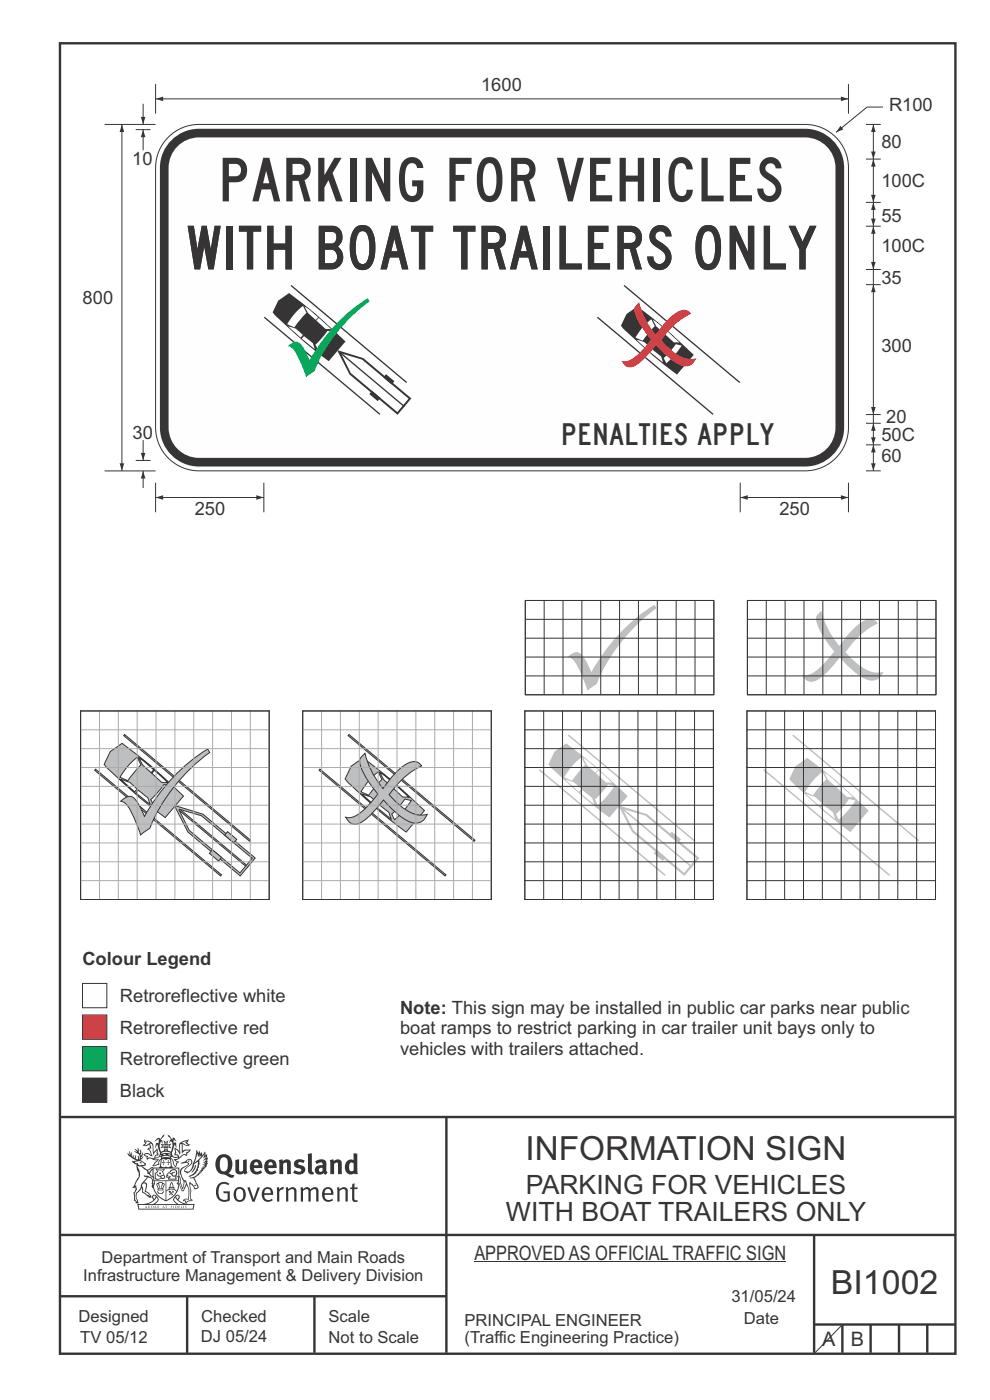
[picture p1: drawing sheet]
<svg xmlns="http://www.w3.org/2000/svg" width="210mm" height="297mm" viewBox="0 0 210 297" stroke-linecap="round" stroke-linejoin="round" font-family="sans-serif">
<path d="M12.7 9.2h190v278h-190z" fill="none" stroke="#373435" stroke-width=".51"/>
<path d="M17.5 215.3h5.2v5.2h-5.2z" fill-rule="evenodd" fill="#ed3237" stroke="#373435" stroke-width=".21"/>
<path d="M17.5 222h5.2v5.2h-5.2z" fill-rule="evenodd" fill="#00a859" stroke="#373435" stroke-width=".21"/>
<path d="M17.5 228.7h5.2v5.2h-5.2z" fill-rule="evenodd" fill="#373435" stroke="#373435" stroke-width=".21"/>
<path d="M17.5 208.6h5.2v5.2h-5.2z" fill-rule="evenodd" fill="#fefefe" stroke="#373435" stroke-width=".21"/>
<g fill="#bdbfc1">
<path d="M117.6 159.4l2.5-1.7a105.4 105.4 0 0 1 13 11.2l-3.8 4.5-5.8-4.5-6.6-6-.6-.7zM121.8 162l1.5-1.3 .8 1.6-2.8 3.3-1.6-.7zM129 166.4l1.4 .3a17.9 17.9 0 0 1-3.6 4.1l-.6-1.2 1.5-1.5zM123.7 160.8l1 .7 2.1 1.8-.5 .6-1.8-1.6zM123.6 167.6l2 1.7 .5 1.4-3-2.5zM119.9 165.4l1.8 .6 1.6 1.4-.5 .6zM127 163.4l2.8 2.6h-1.3l-2.1-2z" fill-rule="evenodd"/>
<path d="M132.3 171.7l4.7 1.4 10.7 9-2.6 3.1-10.7-9-2.2-4.4zM131.4 170.9l-.1 .2 2.8 5.4 11.1 9.3 3.2-3.8-11.1-9.3z" fill-rule="evenodd"/>
<path d="M142.5 176.4l1.9 1.7-.6 .7-1.9-1.6z" fill-rule="evenodd"/>
<path d="M139.3 180.3l1.9 1.6-.6 .8-2-1.7z" fill-rule="evenodd"/>
</g>
<g fill="#bdbfc1">
<path d="M131.9 171.3l15 12.5-.2 .2-15-12.5z"/>
<path d="M120.7 155.8l26.7 22.4-.2 .3-26.7-22.4z"/>
<path d="M114.5 163.2l26.7 22.4-.2 .2-26.7-22.4z"/>
</g>
<g fill="none" stroke="#373435" stroke-width=".21">
<path d="M111.2 158.8h40.2M111.2 154.8h40.2M111.2 150.8h40.2M111.3 150.8h40v40h-40zM111.3 150.7v40.2M115.3 150.7v40.2M119.3 150.7v40.2M123.3 150.7v40.2M127.3 150.7v40.2M131.3 150.7v40.2M135.3 150.7v40.2M139.3 150.7v40.2"/>
<path d="M143.3 150.7v40.2M147.3 150.7v40.2M151.3 150.7v40.2M111.2 178.8h40.2M111.2 174.8h40.2M111.2 170.8h40.2M111.2 166.8h40.2M111.2 162.8h40.2M111.2 190.8h40.2M111.2 186.8h40.2M111.2 182.8h40.2"/>
</g>
<g fill="#bdbfc1">
<path d="M168.3 155.8l26.7 22.4-.2 .3-26.7-22.4z"/>
<path d="M162.1 163.2l26.7 22.4-.2 .2-26.7-22.4z"/>
</g>
<path d="M168.7 162.5l2.5-1.7a105.3 105.3 0 0 1 13.1 11.2l-3.9 4.5-5.8-4.5-6.6-6-.6-.8zM173 165.1l1.5-1.3 .7 1.5-2.8 3.4-1.6-.7zM180.1 169.5l1.4 .3a17.9 17.9 0 0 1-3.6 4.1l-.6-1.2 1.5-1.5zM174.8 163.9l1 .7 2.1 1.8-.5 .6-1.8-1.6zM174.7 170.7l2 1.7 .5 1.4-3-2.5zM171 168.5l1.9 .5 1.5 1.5-.5 .6zM178.1 166.5l2.8 2.6h-1.3l-2.1-2z" fill-rule="evenodd" fill="#bdbfc1"/>
<g fill="none" stroke="#373435" stroke-width=".21">
<path d="M158.3 158.8h40.2M158.3 154.8h40.2M158.3 150.8h40.2M158.4 150.8h40v40h-40zM158.4 150.7v40.2M162.4 150.7v40.2M166.4 150.7v40.2M170.4 150.7v40.2M174.4 150.7v40.2M178.4 150.7v40.2M182.4 150.7v40.2M186.4 150.7v40.2"/>
<path d="M190.4 150.7v40.2M194.4 150.7v40.2M198.4 150.7v40.2M158.3 178.8h40.2M158.3 174.8h40.2M158.3 170.8h40.2M158.3 166.8h40.2M158.3 162.8h40.2M158.3 190.8h40.2M158.3 186.8h40.2M158.3 182.8h40.2"/>
</g>
<path d="M120.4 139.4l.4-.4a1.72 1.72 0 0 1 3 .4l1.6 3.2a39.3 39.3 0 0 1 13.5-14.3l.4 .7a37.5 37.5 0 0 0-12.7 16.1l-2 1.4-.9-2.4a10 10 0 0 0-2.7-4.5z" fill="#bdbfc1"/>
<g fill="none" stroke="#373435" stroke-width=".21">
<path d="M111.4 127.4h40v20h-40zM111.4 139.4h40M111.4 135.4h40M111.4 131.4h40M115.4 127.4v20M119.4 127.4v20M123.4 127.4v20M127.4 127.4v20M131.4 127.4v20M135.4 127.4v20M139.4 127.4v20M143.4 127.4v20"/>
<path d="M147.4 127.4v20M111.4 143.4h40"/>
</g>
<path d="M173.6 130.2l.6-.6a18.3 18.3 0 0 0 3.9 7.4l.9-1.3a10.3 10.3 0 0 1 5.2-4.3 1.79 1.79 0 0 1 2 .9 17.1 17.1 0 0 0-6.9 6 12.6 12.6 0 0 0 6.1 4.3l2-.1a2.66 2.66 0 0 1-4.1 1.4l-2.1-1.4-3.1-3a18.2 18.2 0 0 1-4.9 4.9 2.08 2.08 0 0 1-3.1-1.3l.6 .1a4.8 4.8 0 0 0 3.6-2l2.7-3a14.4 14.4 0 0 1-3.9-7.1l.2-.5z" fill="#bdbfc1"/>
<g fill="none" stroke="#373435" stroke-width=".21">
<path d="M158.5 127.4h40v20h-40zM158.5 139.4h40M158.5 135.4h40M158.5 131.4h40M162.5 127.4v20M166.5 127.4v20M170.5 127.4v20M174.5 127.4v20M178.5 127.4v20M182.5 127.4v20M186.5 127.4v20M190.5 127.4v20"/>
<path d="M194.5 127.4v20M158.5 143.4h40"/>
</g>
<g fill="#bdbfc1" stroke="#373435" stroke-width=".21">
<path d="M23.4 159.4l2.5-1.7a105.4 105.4 0 0 1 13 11.2l-3.9 4.5-5.7-4.5-6.6-6-.6-.7zM27.6 162l1.5-1.3 .8 1.6-2.8 3.3-1.6-.7zM34.8 166.4l1.3 .3a17.9 17.9 0 0 1-3.5 4.1l-.6-1.2 1.4-1.5zM29.5 160.8l1 .7 2.1 1.8-.5 .6-1.8-1.6zM29.4 167.6l2 1.7 .4 1.4-3-2.5zM25.7 165.4l1.8 .6 1.6 1.4-.5 .6zM32.8 163.4l2.8 2.6h-1.3l-2.1-2z" fill-rule="evenodd"/>
<path d="M38.1 171.7l4.6 1.4 10.8 9-2.6 3.1-10.8-9-2.1-4.4zM37.2 170.9l-.1 .2 2.8 5.4 11 9.3 3.2-3.8-11.1-9.3z" fill-rule="evenodd"/>
<path d="M48.3 176.4l1.9 1.7-.6 .7-2-1.6z" fill-rule="evenodd"/>
<path d="M45 180.3l2 1.6-.6 .8-2-1.7z" fill-rule="evenodd"/>
</g>
<g fill="#bdbfc1" stroke="#373435" stroke-width=".21">
<path d="M37.7 171.3l14.9 12.5-.2 .2-14.9-12.5z"/>
<path d="M26.4 155.8l26.7 22.4-.1 .3-26.8-22.4z"/>
<path d="M20.3 163.2l26.7 22.4-.2 .2-26.7-22.4z"/>
<path d="M25.6 170l.4-.4a1.72 1.72 0 0 1 3 .4l1.6 3.2a39.3 39.3 0 0 1 13.5-14.3l.4 .7a37.5 37.5 0 0 0-12.7 16.1l-2 1.4-.9-2.4a10 10 0 0 0-2.6-4.5z"/>
</g>
<path d="M17 150.8h40.2M17.1 150.8h40v40h-40zM17.1 150.7v40.2M57.1 150.7v40.2M17 190.8h40.2" fill="none" stroke="#373435" stroke-width=".21"/>
<g fill="none" stroke="#a9abae" stroke-width=".21">
<path d="M17 158.8h40.2M17 154.8h40.2M21.1 150.7v40.2M25.1 150.7v40.2M29.1 150.7v40.2M33.1 150.7v40.2M37.1 150.7v40.2M41.1 150.7v40.2M45.1 150.7v40.2M49.1 150.7v40.2M53.1 150.7v40.2M17 178.8h40.2"/>
<path d="M17 174.8h40.2M17 170.8h40.2M17 166.8h40.2M17 162.8h40.2M17 186.8h40.2M17 182.8h40.2"/>
</g>
<g fill="#bdbfc1" stroke="#373435" stroke-width=".21">
<path d="M74 155.8l26.8 22.4-.2 .3-26.8-22.4z"/>
<path d="M67.9 163.2l26.7 22.4-.2 .2-26.7-22.4z"/>
<path d="M76.8 160.4l.6-.6a18.3 18.3 0 0 0 3.8 7.5l1-1.3a10.3 10.3 0 0 1 5.2-4.4 1.79 1.79 0 0 1 2 .9 17.1 17.1 0 0 0-6.9 6.1 12.6 12.6 0 0 0 6.1 4.3l2-.1a2.66 2.66 0 0 1-4.1 1.3l-2.1-1.3-3.1-3.1a18.2 18.2 0 0 1-4.9 4.9 2.08 2.08 0 0 1-3.1-1.2l.6 .1a4.8 4.8 0 0 0 3.6-2l2.7-3.1a14.4 14.4 0 0 1-3.9-7l.2-.6z"/>
</g>
<path d="M74.5 162.5l2.5-1.7a105.3 105.3 0 0 1 13 11.2l-3.8 4.5-5.8-4.5-6.6-6-.6-.8zM78.7 165.1l1.5-1.3 .8 1.5-2.8 3.4-1.6-.7zM85.9 169.5l1.3 .3a17.9 17.9 0 0 1-3.5 4.1l-.6-1.2 1.4-1.5zM80.6 163.9l1 .7 2.1 1.8-.5 .6-1.8-1.6zM80.5 170.7l2 1.7 .4 1.4-3-2.5zM76.8 168.5l1.8 .5 1.6 1.5-.5 .6zM83.9 166.5l2.8 2.6h-1.3l-2.1-2z" fill-rule="evenodd" fill="#bdbfc1" stroke="#373435" stroke-width=".21"/>
<path d="M64.1 150.8h40.2M64.2 150.8h40v40h-40zM64.2 150.7v40.2M104.2 150.7v40.2M64.1 190.8h40.2" fill="none" stroke="#373435" stroke-width=".21"/>
<g fill="none" stroke="#a9abae" stroke-width=".21">
<path d="M64.1 158.8h40.2M64.1 154.8h40.2M68.2 150.7v40.2M72.2 150.7v40.2M76.2 150.7v40.2M80.2 150.7v40.2M84.2 150.7v40.2M88.2 150.7v40.2M92.2 150.7v40.2M96.2 150.7v40.2M100.2 150.7v40.2M64.1 178.8h40.2"/>
<path d="M64.1 174.8h40.2M64.1 170.8h40.2M64.1 166.8h40.2M64.1 162.8h40.2M64.1 186.8h40.2M64.1 182.8h40.2"/>
</g>
<path d="M12.7 237h189.8M94.7 236.9v50.1M12.7 262h190M12.7 275h82M39.7 275v12M66.7 275v12M172.7 262v25M172.7 281h30M178.7 281v6M184.7 281v6M190.7 281v6M196.7 281v6" fill="none" stroke="#373435" stroke-width=".51"/>
<g fill="#373435">
<path d="M47 245.7a2.55 2.55 0 0 0 0 2.7l.3 .1a.81 .81 0 0 0 1-.9v-.6a1.04 1.04 0 0 0-1.1-1.5zM46.3 245.3a1.82 1.82 0 0 1 2.1-.2 1.82 1.82 0 0 1 .9 1.9 2.29 2.29 0 0 1-.8 1.9l.7 .3h.5l-.2 .6a2.87 2.87 0 0 1-2-.7 2.12 2.12 0 0 1-1.7-3.1z" fill-rule="evenodd"/>
<path d="M49.9 246.1l.8-.2v2a.46 .46 0 0 0 .3 .6 .46 .46 0 0 0 .6-.2v-2.2l.7-.2v2.4l.2 .5-.5 .4-.3-.3a1.02 1.02 0 0 1-1.2 .2 1.02 1.02 0 0 1-.6-1.1z" fill-rule="evenodd"/>
<path d="M54 246.7l-.1 .5h.9a.49 .49 0 0 0-.2-.6 .49 .49 0 0 0-.6 .1zM53.4 246.4a1.34 1.34 0 0 1 1.6-.3 1.34 1.34 0 0 1 .6 1.5v.2h-1.7a.77 .77 0 0 0 .5 .8 .77 .77 0 0 0 .9-.3l.3 .4a1.59 1.59 0 0 1-2 .2 1.59 1.59 0 0 1-.5-2z" fill-rule="evenodd"/>
<path d="M57 246.7l-.1 .5h1a.49 .49 0 0 0-.2-.6 .49 .49 0 0 0-.7 .1zM56.4 246.4a1.34 1.34 0 0 1 1.6-.3 1.34 1.34 0 0 1 .7 1.5v.2h-1.8a.77 .77 0 0 0 .5 .8 .77 .77 0 0 0 .9-.3l.4 .4a1.59 1.59 0 0 1-2.1 .2 1.59 1.59 0 0 1-.5-2z" fill-rule="evenodd"/>
<path d="M59.2 246.1l.7-.2 .1 .4a.95 .95 0 0 1 1-.3 .95 .95 0 0 1 .7 .8v2.3h-.8v-2.3a.46 .46 0 0 0-.8 .1v2.2h-.8z" fill-rule="evenodd"/>
<path d="M62.6 246.3a1.75 1.75 0 0 1 2-.1l-.2 .5-.6-.2a.43 .43 0 0 0-.6 .3l.4 .3a1.04 1.04 0 0 1 1.2 1.2 1.04 1.04 0 0 1-1.4 .9l-1.2-.4 .3-.6 1 .4 .4-.4a.88 .88 0 0 0-1-.5l-.4-.2-.1-.4z" fill-rule="evenodd"/>
<path d="M65.3 244.8l.8-.2 .1 3.8 .3 .2 .1 .5a.88 .88 0 0 1-1-.1 .88 .88 0 0 1-.3-1z" fill-rule="evenodd"/>
<path d="M67.8 247.8a.43 .43 0 0 0-.1 .7 .43 .43 0 0 0 .7-.1v-.7zM66.8 246.4a1.7 1.7 0 0 1 2.4 .1v1.8l.3 .4-.4 .5-.5-.3a1.03 1.03 0 0 1-1.7-.2 1.03 1.03 0 0 1 .8-1.5h.7v-.4a.8 .8 0 0 0-1.2 .1z" fill-rule="evenodd"/>
<path d="M70 246.1l.7-.2 .1 .4a.95 .95 0 0 1 1-.3 .95 .95 0 0 1 .7 .8v2.3h-.8v-2.3a.46 .46 0 0 0-.8 .1v2.2h-.8z" fill-rule="evenodd"/>
<path d="M74.3 246.7a1.48 1.48 0 0 0 0 1.7h.5l.2-.1v-1.5l-.3-.2zM75 244.6l.8 .2 .1 4.3h-.7l-.1-.2a1.26 1.26 0 0 1-1.4 0 1.26 1.26 0 0 1-.5-1.3 1.29 1.29 0 0 1 .4-1.3 1.29 1.29 0 0 1 1.4-.2z" fill-rule="evenodd"/>
<path d="M46.4 251.1a1.72 1.72 0 0 1 2.3 0l-.3 .3a1.24 1.24 0 0 0-1.4-.1 1.24 1.24 0 0 0-.6 1.3 1.49 1.49 0 0 0 1.2 2l.7-.2v-1.3h-.8l-.1-.4h1.3v2a1.93 1.93 0 0 1-2.2-.1 1.93 1.93 0 0 1-.7-2.2l.2-.7z" fill-rule="evenodd"/>
<path d="M50.4 252.4a1.65 1.65 0 0 0 .2 2.2 .99 .99 0 0 0 1-1.5 .78 .78 0 0 0-.4-.8 .78 .78 0 0 0-.8 .1zM50 252.1a1.33 1.33 0 0 1 1.6-.1 1.33 1.33 0 0 1 .5 1.5 1.31 1.31 0 0 1-1.3 1.5 1.31 1.31 0 0 1-1.2-1.6v-.5z" fill-rule="evenodd"/>
<path d="M52.5 251.9l.4-.1 .9 2.6 .8-2.5h.5l-1.1 3h-.5z" fill-rule="evenodd"/>
<path d="M56.3 252.4l-.2 .7h1.3a.7 .7 0 0 0-.3-.8 .7 .7 0 0 0-.8 .1zM55.9 252.2a1.22 1.22 0 0 1 1.5-.2 1.22 1.22 0 0 1 .5 1.5h-1.8a.93 .93 0 0 0 .5 1 .93 .93 0 0 0 1.1-.2l.2 .3a1.43 1.43 0 0 1-1.8 .1 1.43 1.43 0 0 1-.6-1.7z" fill-rule="evenodd"/>
<path d="M58.7 252l.4-.2 .1 .5 .4-.3 .6-.2-.2 .6a.66 .66 0 0 0-.8 .6v1.9h-.4z" fill-rule="evenodd"/>
<path d="M60.6 252l.4-.2 .1 .5a.94 .94 0 0 1 1-.4 .94 .94 0 0 1 .8 .7v2.3h-.5l-.1-2.5a.81 .81 0 0 0-1.2 .3v2.2h-.4z" fill-rule="evenodd"/>
<path d="M63.7 251.9l.5-.1 .1 .5 .4-.3a.78 .78 0 0 1 1.1 .3 .9 .9 0 0 1 1-.5 .9 .9 0 0 1 .8 .8v2.3h-.5l-.1-2.5a.67 .67 0 0 0-1.1 .3v2.2h-.5v-2.4l-.4-.2-.7 .4v2.2h-.5z" fill-rule="evenodd"/>
<path d="M69 252.4l-.1 .7h1.3a.7 .7 0 0 0-.3-.8 .7 .7 0 0 0-.9 .1zM68.7 252.2a1.22 1.22 0 0 1 1.5-.2 1.22 1.22 0 0 1 .5 1.5h-1.8a.93 .93 0 0 0 .4 1 .93 .93 0 0 0 1.2-.2l.1 .3a1.44 1.44 0 0 1-1.7 .1 1.44 1.44 0 0 1-.6-1.7z" fill-rule="evenodd"/>
<path d="M71.4 252l.5-.2 .1 .5a.94 .94 0 0 1 1-.4 .94 .94 0 0 1 .8 .7v2.3h-.5l-.1-2.5a.81 .81 0 0 0-1.2 .3v2.2h-.4z" fill-rule="evenodd"/>
<path d="M74.7 251.2l.5-.2v.9h.7l-.1 .4h-.6v2.2l.1 .1h.5l.1 .3a.75 .75 0 0 1-1.2-.6v-2h-.4v-.4h.4z" fill-rule="evenodd"/>
<path d="M30.8 242.1l1.1 .3-.9 .5h-.4l.6-.5zM31.8 242.7l.2-.1a2.44 2.44 0 0 1 .4 2l.1 .4 .7-1-.1 .6 .3 .3a.57 .57 0 0 0-.6 .8l-1-.2-.5 .2 .2-.5-.8-.2 .7-.2 .9 .5 .1-.1-.6-1.3-.2-.1 .5-.1zM30.7 241.7l-.1 .4 .2 .4-.6 .4a1.04 1.04 0 0 0 1.4-.1l.2 .7h-.3l-.2 .4a.94 .94 0 0 1 .8 1.1l-.2-.1a1.16 1.16 0 0 0-1.5-.1l.3 .4 .4 .2 .1 .5 .2 .1 .1-.1a.94 .94 0 0 1 1.1 .2h.8l-1.2 1.2a1.13 1.13 0 0 0 1.2-.2l.4-.1-.1-.4 .5-.7a.83 .83 0 0 0-.6 1.1l-.3-.1-.7 .3 1.1-1.4-.5 .2-.5-.1 1.3-.5-.1-.2-.9 .4v-.3l.2-.2 .3 .1 .1-.3-.2-.4v-.6l-.1-.3-.7 .9v-.7a1.42 1.42 0 0 0-1.6-1.8z" fill-rule="evenodd"/>
<path d="M38.5 242.5l.5-.3 .7-.1-.6 .3 .8 .5h-.3zM38.3 242.7h.2l.1 2a1.69 1.69 0 0 1 1.6-.7l-.8 .5 .1 .5a1.1 1.1 0 0 0-1.5 .6l-.1-.5-.2-.2h-.5l.3-.4-.3-.7a1.42 1.42 0 0 1 .8 1.1l.2-.1zM37.1 243.4l.1 1-.2 .3 .1 .5 .5-.1 .1 .2a.96 .96 0 0 1-1.1-.1l-.1 .1a1.06 1.06 0 0 0 1.3 .2v.1a.72 .72 0 0 1-1 .2l.3 .5 .6 .3-.4 .1-.1 .7-.2-.4-.4-1.1-.4-.4 .4 .9a1.54 1.54 0 0 0 .7 1.2l.2-.3a.58 .58 0 0 1 .4-.7l.2-.2h-.3l-.5-.3 .9-.5a.93 .93 0 0 1 1.2-.5v.2l.2-.1 .1-.5a.99 .99 0 0 0 .7-.9l-1.3 .1-.3 .3-.1-1.5 .9 .4 .9-.3h-.4l-.5-.4 .4-.7-.6 .2a1.46 1.46 0 0 0-1.4 2.1v.4l-.2-.4z" fill-rule="evenodd"/>
<path d="M35.6 246.1l.2 .1-.1 .4h.4l-.4 .1v.5l-.1-.6h-.3l.3-.1z" fill-rule="evenodd"/>
<path d="M34.6 246.1l.2 .1v.3l.3 .1h-.3l-.1 .6v-.5l-.4-.1h.4z" fill-rule="evenodd"/>
<path d="M34.3 246a.57 .57 0 0 1 .9 .2 .57 .57 0 0 1 .9-.2l.2 1.4-.2 .1a.57 .57 0 0 1-.9-.1 .69 .69 0 0 1-1.1 0zM34.2 245.3l-.3 2.1-.2 .4h3l-.2-.4-.3-2.1h-.2v.3l-.8-.1-.8 .1v-.3z" fill-rule="evenodd"/>
<path d="M34.2 249.6a.3 .3 0 0 0 .6 0 .3 .3 0 0 0-.6 0zM33.3 248.2l.3 .3-.3 .3a.79 .79 0 0 0 0 1.3l.8-.2-.1-.3a.55 .55 0 0 1-.7-.6h.1l.2 .3 .3 .1 .8-.2-.4-.7 .4-.3-.7 .1zM33 247.9l1.1 .2 .9-.2-.4 .7 .4 1.1a.56 .56 0 0 1-.8 .3l-.2 .1a.73 .73 0 0 1-.9 .1 .73 .73 0 0 1-.3-.9v-.4l.6-.4z" fill-rule="evenodd"/>
<path d="M35.6 249.1l.7-.5a.58 .58 0 0 1 1-.1 .58 .58 0 0 1-.4 .9l-.3-.3a.43 .43 0 0 1 .6-.3v-.1a.57 .57 0 0 0-.8 .2l-.2-.1-.3 .2 .4 .1a.55 .55 0 0 0 .9 .4v.6h-1.3l.3-.4-.1-.2-.6 .1 .2-.2-.2-.1zM35.4 249l-.1 .2a.39 .39 0 0 0 .2 .7l.3-.1-.2 .5h1.9l-.1-.8a.86 .86 0 0 0-.1-1.4 .86 .86 0 0 0-1.3 .4z" fill-rule="evenodd"/>
<path d="M36 252h.8v.2h-.8zM36.4 251l.2 .8h-.4zM36.4 250.7l-.3 .5-.1 .6h-.2v.4l-.7 .4 .2 .2a1.48 1.48 0 0 1 2.1 .1l.2-.1-.6-.5v-.5h-.2l-.1-.6z" fill-rule="evenodd"/>
<path d="M35.8 252.6l.4 .1 .1 .3 .3-.2-.2-.2a.38 .38 0 0 1 .5 .5l-.2-.2-.3 .3 .3 .2-.3 .2-.1-.3-.4 .3-.1-.2 .4-.3-.1-.1-.2 .1z" fill-rule="evenodd"/>
<path d="M34.5 251.2h.2v.2l-.2 .6h-.2zM33.6 252.5h.9v.2a.55 .55 0 0 1-.8 .4v-.2h-.2zM33.4 251.2h.2l.2 .8h-.2zM33.6 252.2h.8l.1 .1-.8 .1zM33.8 250.9h.5l-.2 1.1h-.1zM33.3 251l-.1 .3 .3 1.2a.48 .48 0 0 0-.1 .5 .48 .48 0 0 0 .5 .3l.5-.1a.49 .49 0 0 0 .2-.7l.3-1.2-.1-.3a1.42 1.42 0 0 0-1.5 0z" fill-rule="evenodd"/>
<path d="M33.7 248.8h.4l.1 .3h-.3z" fill-rule="evenodd"/>
<path d="M41.3 247.3l.3-.2-.2 .9-.6 .7h-.2l.5-.7z" fill-rule="evenodd"/>
<path d="M39.7 246.2l.3-.2 .5 .2a.88 .88 0 0 1-.6 1.1 1.22 1.22 0 0 0-.8 1.3l.5 .2a.72 .72 0 0 0 .9-.4l.5-.8 .2-.6 .8-.6v.3a2.85 2.85 0 0 1-2 2.8l.1 .1a2.13 2.13 0 0 0 1.9-1.5v-.2a2.01 2.01 0 0 0 .3-1.8l1.1-1.3-.4 1 .7-.5-.7 1 .8-.4-.8 .8 .7-.1-.9 .5 .8-.1-.8 .4h.7l-.8 .3 .3 .2h-.4l.2 .4-.4-.1 .2 .3h-.4l.1 .3h-.1a2.16 2.16 0 0 1-2 1l.1 .2h.4a.76 .76 0 0 1 .7 .7l.5 1.2-.6 .2a1.45 1.45 0 0 0-1.1-1.3l.2 1.8-.1 1.9 .4 .2a1.07 1.07 0 0 0-1.2 .4v-.3l-.5-.2a.87 .87 0 0 1 1.1-.1v-.7a4.4 4.4 0 0 0-.6-3.1l-.1-.3h-.2a2.16 2.16 0 0 1-.7-2.2l.3-.3 1.2-.8a.55 .55 0 0 0-.4-.7zM37.8 249.6a.76 .76 0 0 1 .3 1.1l.6 1.6 .4-1.7 .2 .1a.61 .61 0 0 1-.1 .9l-.3 .9h-.2l-.7-1.6-.3 .1a1.18 1.18 0 0 0 .1-1.4zM41.8 244.7l.2 .8 .3-.6v.6l.4-.5a1.9 1.9 0 0 1-1.2 1.4l-.3 .3zM38.2 246.8l1.4-.1 .2 .1v.3l-.5 .3a1.26 1.26 0 0 0-.9 1.9l.2 .7a1.84 1.84 0 0 1 .1 2l-.4-1.3a.96 .96 0 0 0-.4-1.3l-.4 .3a.78 .78 0 0 1 0 1.2l.1 .3h.4l.4 1.1a.38 .38 0 0 0 .2 .4 .38 .38 0 0 0 .4-.1l.6-1.2a2.94 2.94 0 0 1 .4 2.5l-.1 .5-.8-.1-.3 .4v.2l.4-.1 .1 .4 .2 .1a1.02 1.02 0 0 1 1.3-.5v-.4l-.3-.1 .1-1.7-.3-1.4 .1 .1a1.14 1.14 0 0 1 .8 .9 .63 .63 0 0 0 .8-.2 .63 .63 0 0 0-.2-.8l-.6-1.3 .9-.6 .2-.3 .3-.1-.1-.2h.4l-.1-.3h.3l-.1-.3 .5-.1-.2-.2 .6-.4v-.2l-.2 .1 .4-.6-.3 .1 .3-.6-.4 .1 .4-.5v-.3l-.3 .2 .2-.6-.1-.3-.4 .3v-.8l-.6 .8-.2-.7-.2 .5-.3-.8-.1 .6-.5-.8-.1 1.4-.6 1.9a1.81 1.81 0 0 1-1 1.4l-.6-.2a1.75 1.75 0 0 1 1.1-1.2 .75 .75 0 0 0 .1-1.3 .75 .75 0 0 0-1.2 .5z" fill-rule="evenodd"/>
<path d="M41.2 251.4l.3-.1 .2 .3h-.4z" fill-rule="evenodd"/>
<path d="M29.4 255.6h11.6l-.1 .8h-11.4zM31.3 255.4l.5-.1a2.48 2.48 0 0 0 1.4-1.3l.3 .6-.5 .5-.5 .3zM32.5 253.8l.3-.2 .2 .2-.3 .6zM37.2 254a2.65 2.65 0 0 0 1.8 1.4h-1.1l-.5-.3-.5-.5zM37.4 253.8l.2-.2 .3 .2-.3 .6zM29.2 255.4l.1 1.2h11.8l.2-1.1-.2-.1a4.1 4.1 0 0 1-3.3-.9l.3-.4-.1-.5a1.06 1.06 0 0 0-1.3 .9l.2 .4 .6 .5h-4.7l.3-.1a.84 .84 0 0 0 .6-.7 .84 .84 0 0 0-.5-.9l-.3-.2-.5 .1-.1 .5 .3 .4a4.2 4.2 0 0 1-3.4 .9z" fill-rule="evenodd"/>
<path d="M31 255.9l.1 .2h-.2zM31 255.8l-.3 .5 .4-.1 .2 .1z" fill-rule="evenodd"/>
<path d="M31.3 255.8h.3v.4a.25 .25 0 0 0 .2-.1 .25 .25 0 0 0-.1-.3h.1a.29 .29 0 0 1 0 .4 .29 .29 0 0 1-.4 0 .29 .29 0 0 1 0-.4z" fill-rule="evenodd"/>
<path d="M32.2 255.8a.22 .22 0 0 1 .3 .2 .22 .22 0 0 1-.3 .2zM32 255.8l.1 .5a.33 .33 0 0 0 .4-.1 .33 .33 0 0 0 0-.4 .33 .33 0 0 0-.5 0z" fill-rule="evenodd"/>
<path d="M32.9 255.9l.1 .2h-.2zM32.9 255.8l-.2 .5 .3-.1 .2 .1z" fill-rule="evenodd"/>
<path d="M33.3 255.8h.2l.1 .2 .2-.2-.2 .2 .2 .3-.3-.2-.1 .2h-.1l.2-.3z" fill-rule="evenodd"/>
<path d="M34.7 255.9l.1 .2h-.2zM34.7 255.8l-.3 .5 .4-.1 .2 .1z" fill-rule="evenodd"/>
<path d="M35 255.8h.5h-.2v.5h-.2l.1-.5z" fill-rule="evenodd"/>
<path d="M36.2 255.8h.3h-.1v.2h.1h-.1v.3h-.2z" fill-rule="evenodd"/>
<path d="M36.7 255.8h.2v.5h-.2z" fill-rule="evenodd"/>
<path d="M37.3 255.8a.22 .22 0 0 1 .3 .2 .22 .22 0 0 1-.3 .2zM37.1 255.8v.5a.33 .33 0 0 0 .5-.1 .33 .33 0 0 0 0-.4 .33 .33 0 0 0-.5 0z" fill-rule="evenodd"/>
<path d="M37.8 255.8h.4h-.2v.2h.1h-.1v.2l.2 .1h-.4z" fill-rule="evenodd"/>
<path d="M38.4 255.8h.2l-.1 .4 .2 .1h-.3z" fill-rule="evenodd"/>
<path d="M38.9 255.8h.2v.5h-.2z" fill-rule="evenodd"/>
<path d="M39.3 255.8h.2l-.1 .1 .2 .2-.2 .2h-.1v-.2l.2 .1z" fill-rule="evenodd"/>
<path d="M34.2 244.6a1.51 1.51 0 0 1 2 .2 2.67 2.67 0 0 0-2.1 0zM35.7 244.8l.4 .2 .1 .2-.4-.1zM34.6 244.9l.5-.1 .1 .2h-.4zM34 245.1l.3 .1-.3 .1zM34.9 244.1l.3-.2 .3 .2zM34.9 242.9h.2v.4h-.2zM35 242.3l.2 .2 .2-.2-.1 .4h-.2zM35.1 243.5h.2l.1 .4-.2-.2-.2 .2zM35.3 242.9h.2v.4h-.2zM34.4 242.9l.3 .1 .1 .2-.4 .1 .2-.2zM35.7 243l.3-.1-.2 .2 .2 .2-.4-.1zM32.7 242.1l1-.5-.1 1-.2-.1-.3 .1-.3 1.1 .5-1 .3 .9a1.84 1.84 0 0 1 .2 1.7l.4 .1a2.48 2.48 0 0 1 2.2 .1l.2-.3-.2-.7 .7-1.7 .4 .6-.2-1-.2-.1-.2 .3v-.9l.6 .4-.6-.7h-.3l-.1 .4-.5-.8-.5-.3 .2 .4 .6 .6-.5 .7 .4-.3a2.06 2.06 0 0 1 0 2.2l-.5-.2-.2-.6 .1-.1 .8 .2-.4-.5 .4-.5-.7 .2-.2-.2 .2-.7-.5 .4-.5-.4 .2 .7-.2 .2-.7-.2 .4 .5-.4 .5 .8-.2 .1 .1-.2 .6-.5 .2a2.02 2.02 0 0 1 0-2.2l.3 .5-.1-.6-.3-.1 .8-1.2-.4 .3-.5 .7-.2-.3a.8 .8 0 0 0-.8 .5z" fill-rule="evenodd"/>
<path d="M29.2 247.3l.3 .2a.61 .61 0 0 1 .8 .3l.3 .2a.8 .8 0 0 1 .6 1l.4 .1 .5 .6a1 1 0 0 1 .5 1l-.1 .7v-.5h-.1a.96 .96 0 0 0-.8-1.3l-.2-.2h-.7l-.1-.1-.1 .1 .1 .3h.6l-1.2 1.4-.2 .9-.4 .6a1.33 1.33 0 0 0-.5 1.8l.2 .5a1.26 1.26 0 0 1-.5-1.4l-.1-.4a1.56 1.56 0 0 0 .4-1.7l-.3 .2 .2-.5a3.2 3.2 0 0 0 .7-3zM30.4 251.1h.4a2.06 2.06 0 0 1-.1 1.6l.7 .5 .4 .5-.6-.2-.8-.6-.1-.9a.51 .51 0 0 1 .1-.9zM28.6 246.5a1.52 1.52 0 0 1 2.1 .6l-1.1 .1-.2-.1-.1-.4-.5 .1zM27.5 244.2v.8l-.3-.4-.1 .1a3.1 3.1 0 0 0 1.9 1.5l-1 .1 .5 .6 .5 .1 .1 1.1a1.84 1.84 0 0 1-.3 2.5l-.4 .9-.3 .4 .2 .1 .4-.1 .1 .4-.2 .5-.3 .2 .1 1.8 .2-.1 .3 .6h.1l.4-.1-.1-.5a1.3 1.3 0 0 1-.1-1.6l.9-1.1 .1 1.1 .6 .2 .5 .6 .1-.2 .2 .4 .5-.1a1.85 1.85 0 0 0-1.2-1.3l.1-.3a1.39 1.39 0 0 0 0-1.5h-.5l.5-.6a.66 .66 0 0 1 .9-.4 .66 .66 0 0 1 .3 .9l-.1 .4h.2v.1l-.1 .3 .2 .5 .1-.3a2.24 2.24 0 0 0 .1-2.2 .73 .73 0 0 1-.7-.7 .73 .73 0 0 1 .6-.7v-.2a.94 .94 0 0 0-.9 .8 .48 .48 0 0 1-.1-.5 .48 .48 0 0 1 .5-.3l.5-.3a.51 .51 0 0 0-.8 .2l-.5 .3-1-.8 .6-.1 .2-.5-1.2-.7 .5-.4v-.4l-.5 .5 .1-.2a.69 .69 0 0 0 .2-1.1v.5l-.2 .2v-1.1l-.3-.2 .1 .6-.1 .2-.4-1.2v.6l-.6-.3 .5 .6-.6-.2 .3 .3a1 1 0 0 1 .7 1.5l-.2-.8v.8l-.5-.2v-.7l-.2 .6-.2-.1-.1-.6-.2 .4-.2-.2 .1-.7-.2 .5z" fill-rule="evenodd"/>
<path d="M29.6 246.7l.2-.2 .3 .3z" fill-rule="evenodd"/>
<path d="M32.4 247.7h5.6v2l-.2-.1v-1.7h-5.2v2.5h5.2v-.8l.1 .2-.1 1.1v-.3h-2.5v4a4.1 4.1 0 0 0 2.6-3.6l.1-.1a4 4 0 0 1-2.8 3.9 4.2 4.2 0 0 1-2.8-4.7l.1 1.3 .1-.1a3.8 3.8 0 0 0 2.5 3.3v-4h-2.5l-.2-.9z" fill-rule="evenodd"/>
<circle cx="40" cy="246.3" r=".17"/>
</g>
<path d="M100.6 267.7h66.2M178.4 281.3l-5.7 5.9" fill="none" stroke="#373435" stroke-width=".21"/>
<path d="M35.7 29.1a9.2 9.2 0 0 1 6.5-2.7h128.6a9.2 9.2 0 0 1 9.2 9.2v55.1a9.2 9.2 0 0 1-9.2 9.2h-128.6a9.2 9.2 0 0 1-9.2-9.2v-55.1a9.2 9.2 0 0 1 2.7-6.5z" fill-rule="evenodd" fill="#fefefe" stroke="#373435" stroke-width=".21"/>
<path d="M36.4 29.7a8.2 8.2 0 0 1 5.8-2.4h128.6a8.3 8.3 0 0 1 8.3 8.3v55.1a8.3 8.3 0 0 1-8.3 8.3h-128.6a8.3 8.3 0 0 1-8.3-8.3v-55.1a8.2 8.2 0 0 1 2.5-5.9z" fill-rule="evenodd" fill="#373435"/>
<path d="M37.3 31.4a6.4 6.4 0 0 1 4.9-2.2h128.6a6.5 6.5 0 0 1 6.4 6.4v55.1a6.5 6.5 0 0 1-6.4 6.4h-128.6a6.5 6.5 0 0 1-6.4-6.4v-55.1a6.4 6.4 0 0 1 1.5-4.2z" fill-rule="evenodd" fill="#fefefe"/>
<g fill="#373435">
<path d="M59 63.8l2.3-1.6a96.8 96.8 0 0 1 12 10.2l-3.6 4.2-4.8-3.8-6.6-5.9-.5-.6zM63.2 65.8l1.1-.9 .7 1.5-2.6 3.1-1.5-.7 1.4-2zM69.5 70.2l1.2 .3-1.3 1.8-1.9 1.9-.6-1.1 1.3-1.4zM64.6 65l1 .6 1.9 1.7-.5 .6-1.7-1.5zM64.5 71.3l1.9 1.5 .4 1.3-2.8-2.3zM61.1 69.2l1.7 .6 1.5 1.3-.5 .5zM67.6 67.4l2.6 2.4h-1.2l-1.9-1.8z" fill-rule="evenodd"/>
<path d="M72.5 75l4.3 1.3 9.9 8.3-2.4 2.8-9.9-8.3-2-4zM71.7 74.3l-.1 .1 2.5 5.1 10.2 8.5 3-3.5-10.2-8.5z" fill-rule="evenodd"/>
<path d="M81.9 79.4l1.8 1.5-.6 .7-1.8-1.5z" fill-rule="evenodd"/>
<path d="M78.9 82.9l1.8 1.5-.6 .7-1.8-1.5z" fill-rule="evenodd"/>
</g>
<g fill="#373435">
<path d="M72.1 74.6l13.8 11.6-.2 .2-13.7-11.6z"/>
<path d="M61.8 60.4l24.6 20.6-.2 .3-24.6-20.6z"/>
<path d="M56.1 67.2l24.6 20.6-.2 .2-24.5-20.6z"/>
</g>
<path d="M61.1 73.4l.4-.3a1.58 1.58 0 0 1 2.7 .3l1.5 3a36.3 36.3 0 0 1 12.3-13.1l.4 .6a34.4 34.4 0 0 0-11.7 14.8l-1.8 1.3-.5-1.5a10.7 10.7 0 0 0-2.7-4.9z" fill="#00a859"/>
<g fill="#373435">
<path d="M132.5 60.4l24.5 20.6-.2 .3-24.5-20.6z"/>
<path d="M126.8 67.2l24.6 20.6-.2 .2-24.6-20.6z"/>
</g>
<path d="M132.9 66.6l2.3-1.6a96.8 96.8 0 0 1 12 10.3l-3.6 4.2-4.9-3.8-6.5-5.9-.5-.7zM137.1 68.6l1.1-.9 .7 1.5-2.6 3.1-1.5-.7 1.3-1.9zM143.4 73l1.2 .3-1.3 1.8-2 2-.5-1.2 1.3-1.3zM138.5 67.8l.9 .7 2 1.7-.5 .5-1.7-1.5zM138.4 74.1l1.8 1.5 .5 1.3-2.8-2.2zM135 72.1l1.7 .5 1.4 1.3-.5 .5zM141.5 70.3l2.6 2.4-1.2-.1-1.9-1.8z" fill-rule="evenodd" fill="#373435"/>
<path d="M135 64.7l.6-.6a16.8 16.8 0 0 0 3.5 6.9l2.4-3a5.2 5.2 0 0 1 4.1-2.2l.5 .2 .5 .6a15.7 15.7 0 0 0-6.3 5.6 11.4 11.4 0 0 0 5.4 3.9l2-.1a2.49 2.49 0 0 1-4 1.2l-2.2-1.6-2.3-2.4a14.3 14.3 0 0 1-5 4.7 1.88 1.88 0 0 1-2.4-1.3l.5 .1a4.4 4.4 0 0 0 3.2-1.7l2.6-3a12.7 12.7 0 0 1-3.6-6.5z" fill="#ed3237"/>
<path d="M33 17.8v6.3M33 21h147" fill="none" stroke="#373435" stroke-width=".21"/>
<g fill="#373435">
<path d="M33 21l1.6-.5v1z"/>
<path d="M178.4 20.5l1.6 .5-1.6 .5z"/>
</g>
<path d="M183.7 33.7h3.1M183.7 26.4h3.1M185.3 26.4v7.3M183.7 57.2h3.1M183.7 48h3.1M183.7 42.9h3.1M183.7 60.4h3.1M183.7 99.9h3.1M183.7 87.9h3.1" fill="none" stroke="#373435" stroke-width=".21"/>
<g fill="#373435">
<path d="M184.8 32.1h.9l-.4 1.6z"/>
<path d="M185.3 26.4l.4 1.6h-.9z"/>
</g>
<path d="M187.3 22.7h-3.4l-6.6 5.4" fill="none" stroke="#373435" stroke-width=".21"/>
<path d="M178.3 26.7l.6 .8-1.5 .6z" fill="#373435"/>
<path d="M185.3 42.9v5.1" fill="none" stroke="#373435" stroke-width=".21"/>
<g fill="#373435">
<path d="M184.8 46.4h.9l-.4 1.6z"/>
<path d="M185.3 43l.4 1.5h-.9z"/>
</g>
<path d="M185.3 57.2v3.2M185.3 94.4v5.5" fill="none" stroke="#373435" stroke-width=".21"/>
<g fill="#373435">
<path d="M184.8 98.3h.9l-.4 1.6z"/>
<path d="M185.3 94.4l.4 1.6h-.9z"/>
</g>
<path d="M185.3 60.4v27.5" fill="none" stroke="#373435" stroke-width=".21"/>
<g fill="#373435">
<path d="M185.3 60.4l.4 1.6h-.9z"/>
<path d="M184.8 86.3h.9l-.4 1.6z"/>
</g>
<path d="M185.3 48v9.2" fill="none" stroke="#373435" stroke-width=".21"/>
<g fill="#373435">
<path d="M185.3 48l.4 1.6h-.9z"/>
<path d="M184.8 55.6h.9l-.4 1.5z"/>
</g>
<path d="M185.3 33.7v9.2" fill="none" stroke="#373435" stroke-width=".21"/>
<g fill="#373435">
<path d="M185.3 33.8l.4 1.5h-.9z"/>
<path d="M184.8 41.3h.9l-.4 1.6z"/>
</g>
<path d="M180 17.8v6.3M22.2 26.4h10.8M22.2 99.9h10.8M30.4 93.4v4.3" fill="none" stroke="#373435" stroke-width=".21"/>
<path d="M29.9 96.1h1l-.5 1.6z" fill="#373435"/>
<path d="M28.8 27.5h3.1M28.8 97.7h3.1M30.4 99.9v3.6" fill="none" stroke="#373435" stroke-width=".21"/>
<path d="M30.4 99.9l.5 1.6h-1z" fill="#373435"/>
<path d="M30.4 22v4.4" fill="none" stroke="#373435" stroke-width=".21"/>
<path d="M29.9 24.8h1l-.5 1.6z" fill="#373435"/>
<path d="M30.4 27.5v4.4" fill="none" stroke="#373435" stroke-width=".21"/>
<path d="M30.4 27.5l.5 1.6h-1z" fill="#373435"/>
<path d="M25.9 26.4v73.5" fill="none" stroke="#373435" stroke-width=".21"/>
<g fill="#373435">
<path d="M25.4 98.3h.9l-.4 1.6z"/>
<path d="M25.9 26.4l.4 1.6h-.9z"/>
</g>
<path d="M33 102.4v6.3M56 102.4v6.3M157 105.5h23" fill="none" stroke="#373435" stroke-width=".21"/>
<g fill="#373435">
<path d="M157 105.5l1.6-.4v.9z"/>
<path d="M178.4 105.1l1.6 .4-1.6 .5z"/>
</g>
<path d="M33 105.5h23M157 102.4v6.3M180 102.4v6.3" fill="none" stroke="#373435" stroke-width=".21"/>
<g fill="#373435">
<path d="M33 105.5l1.6-.4v.9z"/>
<path d="M54.4 105.1l1.5 .4-1.5 .5z"/>
</g>
<path d="M183.7 94.4h3.1M185.3 89.8v4.6" fill="none" stroke="#373435" stroke-width=".21"/>
<g fill="#373435">
<path d="M184.8 92.8h.9l-.4 1.5z"/>
<path d="M185.3 89.8l.4 1.6h-.9z"/>
</g>
<path d="M183.7 89.8h3.1M185.3 87.9v1.9" fill="none" stroke="#373435" stroke-width=".21"/>
<g font-size="12.8" fill="#373435">
<text x="46.2" y="42.7">PARKING FOR VEHICLES</text>
<text x="39.5" y="57.1">WITH BOAT TRAILERS ONLY</text>
</g>
<g font-size="7.1" fill="#373435">
<text x="111.5" y="246.1">INFORMATION SIGN</text>
<text x="176.2" y="274.6">BI1002</text>
</g>
<text font-size="6.4" fill="#373435" x="118.9" y="94.4">PENALTIES APPLY</text>
<g font-size="5.6" fill="#373435">
<text x="111.6" y="253.2">PARKING FOR VEHICLES</text>
<text x="107.3" y="259">WITH BOAT TRAILERS ONLY</text>
</g>
<g font-size="4.2" fill="#373435">
<text x="100.6" y="267.2">APPROVED AS OFFICIAL TRAFFIC SIGN</text>
<text x="174.4" y="285.6">A</text>
<text x="180.5" y="285.6">B</text>
</g>
<g font-size="3.9" fill="#373435">
<text x="102" y="19.3">1600</text>
<text x="188.6" y="23.5">R100</text>
<text x="28.1" y="35">10</text>
<text x="187" y="31.4">80</text>
<text x="187" y="39.7">100C</text>
<text x="187" y="47.2">55</text>
<text x="187" y="53.4">100C</text>
<text x="17.5" y="64.5">800</text>
<text x="187" y="60.2">35</text>
<text x="187" y="74.7">300</text>
<text x="188" y="89.7">20</text>
<text x="28.1" y="93">30</text>
<text x="187" y="93.5">50C</text>
<text x="187" y="98.1">60</text>
<text x="41.3" y="109.3">250</text>
<text x="165.3" y="109.3">250</text>
<text x="17.5" y="204.8">Colour Legend</text>
<text x="25.5" y="212.5">Retroreflective white</text>
<text x="84.9" y="215.1">Note: This sign may be installed in public car parks near public</text>
<text x="25.5" y="219.3">Retroreflective red</text>
<text x="84.9" y="219.4">boat ramps to restrict parking in car trailer unit bays only to</text>
<text x="25.5" y="226">Retroreflective green</text>
<text x="84.9" y="223.8">vehicles with trailers attached.</text>
<text x="25.5" y="232.7">Black</text>
</g>
<g font-size="3.5" fill="#373435">
<text x="21.6" y="267.9">Department of Transport and Main Roads</text>
<text x="17.7" y="271.8">Infrastructure Management &amp; Delivery Division</text>
<text x="16.7" y="280.4">Designed</text>
<text x="42.7" y="280.4">Checked</text>
<text x="69.7" y="280.4">Scale</text>
<text x="98.5" y="281.3">PRINCIPAL ENGINEER</text>
<text x="155.1" y="276.1">31/05/24</text>
<text x="157.8" y="280.9">Date</text>
<text x="17" y="284.8">TV 05/12</text>
<text x="42.6" y="284.8">DJ 05/24</text>
<text x="69.7" y="285">Not to Scale</text>
<text x="98.5" y="284.8">(Traffic Engineering Practice)</text>
</g>
</svg>
